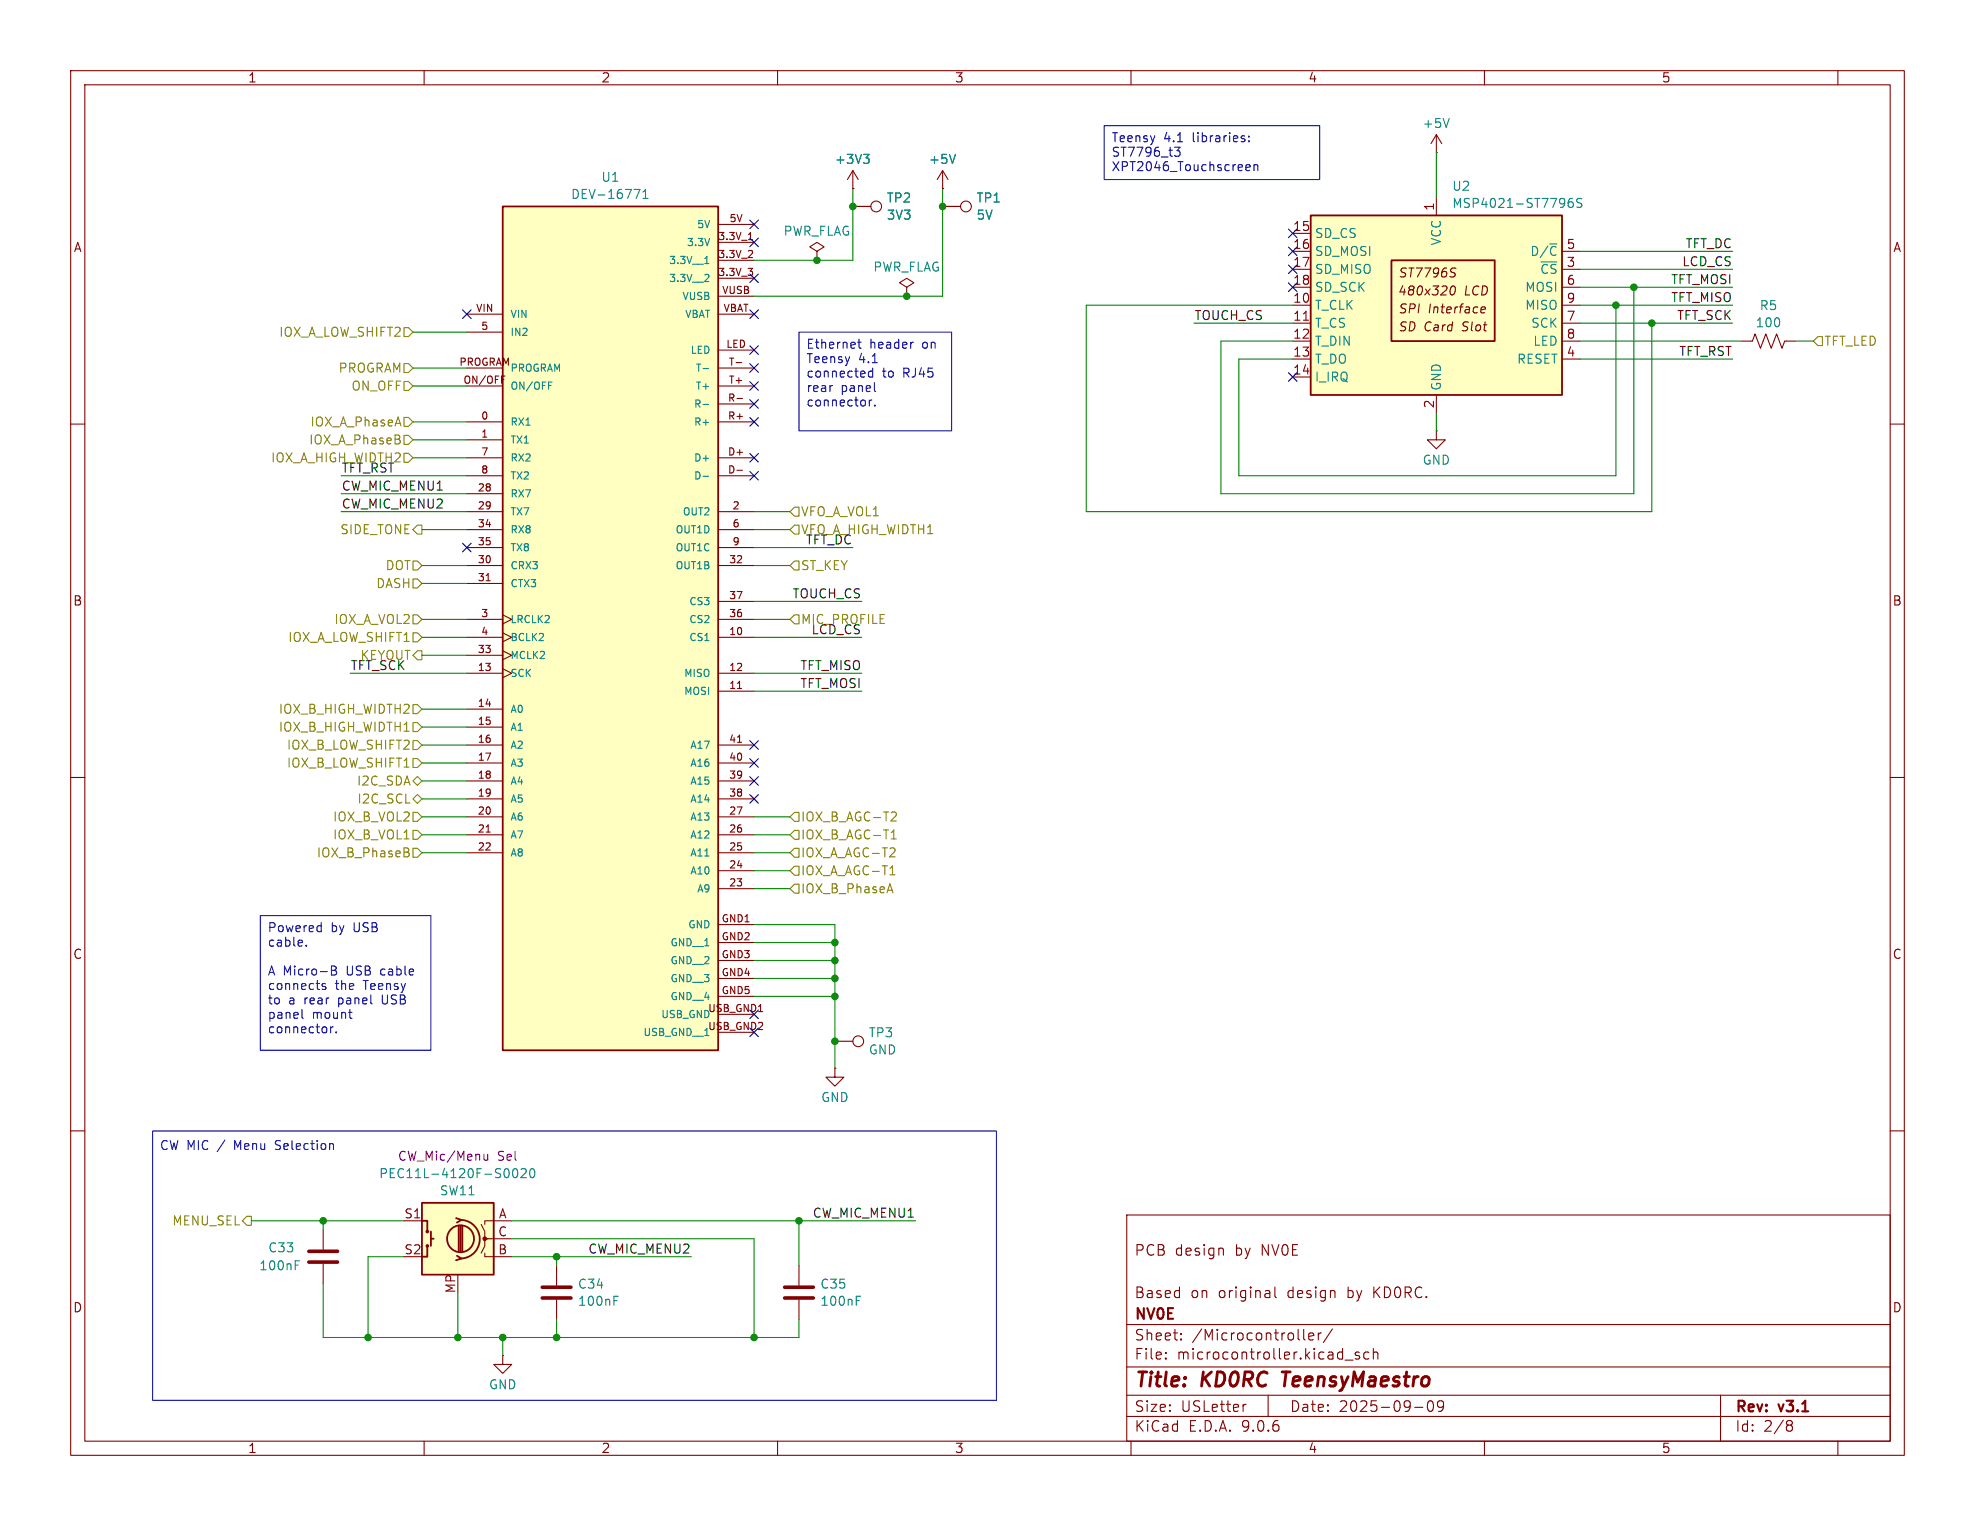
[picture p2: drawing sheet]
<svg xmlns="http://www.w3.org/2000/svg" width="279mm" height="216mm" viewBox="0 0 279 216" stroke-linecap="round" stroke-linejoin="round" font-family="sans-serif">
<g fill="none" stroke="#840000" stroke-width=".15">
<path d="M10 10h259.4v195.9h-259.4zM12 12h255.4v191.9h-255.4zM60 10v2M110 10v2M160 10v2M210 10v2M260 10v2M10 60h2M267.4 60h2M10 110h2M267.4 110h2M10 160h2"/>
<path d="M159.4 171.9h108v32h-108zM172.9 176.6l.2 .2v.8M267.4 160h2M71.1 191.8v1.2h1.3l-1.3 1.3-1.3-1.3h1.3M71.1 191.8h.1M159.4 197.4h108M159.4 193.4h108M159.4 187.4h108M164.9 192.1l.1 .1-.1 .1M164.9 192.1v.1v.1M164.9 191.4v.1M164.9 192.1v.2"/>
<path d="M164.9 191.4h.1l-.1 .1M167.1 189.4v.1v.1M167.1 189.4l-.1 .1 .1 .1M167.1 188.7v.1M167.1 189.4v.2M167.1 188.7h-.1l.1 .1M176.3 198.7l-.3 .1M179.4 197.4v3M180.4 182.1v1.3l.2 .2M184.4 188.1v1.3l.2 .2M185.1 189.1l.8-.2-.1-.2-.4-.1-.3 .2 .1 .7 .2 .1 .4-.1M186.5 188.6v1"/>
<path d="M186.9 188.6l-.3 .1-.1 .2M188.5 188l-1.3 1.9M190.3 192.4h1.1M192.3 191.4l-.4-.1-.2 .2 .1 .2 .5 .2 .1 .1-.1 .2-.2 .1-.4-.1M193.6 191.4l-.4-.1-.3 .3v.4l.2 .2 .1 .1 .4-.1M194.3 191.4a.37 .37 0 0 1 .6 .1v.8M194.3 190.8v1.5M200.1 199.1h1.2M202.1 198.3a1.02 1.02 0 0 0 .2 1.4h.1a.91 .91 0 0 0 .2-1.4M203.4 198.3v.5l.1 .2 .4 .1 .3-.3M203.5 198.3l.4-.1 .2 .1a.99 .99 0 0 1-.3 1.4h-.3M243.4 197.4v6.5"/>
<path d="M60 203.9v2M110 203.9v2M159.4 200.4h108M160 203.9v2M210 203.9v2M253 201l.4 .1a.31 .31 0 0 1 .2 .3 .31 .31 0 0 1-.3 .2M253 201.6h.3M253.3 201.6l.2 .2 .1 .4-.2 .2-.4 .1M260 203.9v2"/>
</g>
<path d="M181.4 194.1h1.1M181.9 194.1l-.2 2" fill="none" stroke="#840000" stroke-width=".4"/>
<path d="M71.1 29.2h30.5v119.4h-30.5z" fill="#ffffc2"/>
<path d="M71.1 29.2h30.5v119.4h-30.5z" fill="none" stroke="#840000" stroke-width=".25"/>
<g fill="none" stroke="#840000" stroke-width=".15">
<path d="M203.2 19.1l-.8 1.2M203.2 19.1l.8 1.2M203.2 19.1v2.5M101.6 31.8h5.1M101.6 34.3h5.1M101.6 36.8h5.1M101.6 39.4h5.1M105.8 38h.7l-.4 .4M105.9 33.9h.6M106.4 35.5l.1 .1-.1 .3-.6 .5h.7M106.4 38.5v.4M115.6 35.6l1-.7-1-.6-1 .6 1 .7v1.2"/>
<path d="M115.6 36.8h.1M120.6 26.7h.1M120.6 24.1l-.7 1.3M120.6 24.1l.8 1.3M120.6 24.1v2.6M133.3 26.7h.1M133.3 24.1l-.7 1.3M133.3 24.1l.8 1.3M133.3 24.1v2.6M203.2 21.6h.1M66 44.5h5.1M66 47h5.1"/>
<path d="M66 52.1h5.1M66 54.6h5.1M66 59.7h5.1M71 53.7h.3M71 53.2h.4M101.6 44.5h5.1M101.6 52.1h5.1M101.6 54.6h5.1M101.6 59.7h5.1M101.6 41.9h5.1M101.6 49.5h5.1M101.6 57.2h5.1"/>
<path d="M104.1 51.3h.8M104.3 56.4h.7M128.3 40.6l1-.6-1-.6-1 .6 1 .6v1.3M128.3 41.9h.1M66 62.2h5.1M66 64.8h5.1M66 67.3h5.1M66 69.9h5.1M66 72.4h5.1M66 74.9h5.1M66 77.5h5.1M101.6 64.8h5.1"/>
<path d="M101.6 67.3h5.1M101.6 72.4h5.1M101.6 74.9h5.1M101.6 77.5h5.1M104.3 66.5h.7M203.2 61v1.2h1.3l-1.3 1.3-1.3-1.3h1.3M203.2 61h.1M66 80h5.1M66 82.6h5.1M66 87.6h5.1M66 90.2h5.1M66 92.7h5.1"/>
<path d="M66 95.3h5.1M68.8 82.2h.6M71.1 87l1.3 .6-1.3 .7M71.1 89.5l1.3 .7-1.3 .6M71.1 92.1l1.3 .6-1.3 .6M71.1 94.6l1.3 .7-1.3 .6M101.6 80h5.1M101.6 87.6h5.1M101.6 90.2h5.1M101.6 95.3h5.1M101.6 85.1h5.1M101.6 97.8h5.1"/>
<path d="M104.3 97.4h.6M66 100.3h5.1M66 102.9h5.1M66 105.4h5.1M66 108h5.1M66 110.5h5.1M66 113h5.1M66 115.6h5.1M66 118.1h5.1M68.8 117.7h.6M101.6 105.4h5.1M101.6 108h5.1"/>
<path d="M101.6 110.5h5.1M101.6 113h5.1M101.6 115.6h5.1M101.6 118.1h5.1M104.3 105h.6M66 120.7h5.1M101.6 120.7h5.1M101.6 123.2h5.1M101.6 125.7h5.1M101.6 130.8h5.1M101.6 133.4h5.1M101.6 135.9h5.1"/>
<path d="M101.6 138.4h5.1M101.6 141h5.1M101.6 143.5h5.1M101.6 146.1h5.1M118.1 147.3h2.5"/>
<circle cx="121.4" cy="147.3" r=".76"/>
</g>
<g fill="none" stroke="#008484" stroke-width=".15">
<path d="M205 16.8l-.4 1.2M89.7 26.8h.8l-.5 1.3M91 28.1h.7M91 27.2l.3-.4v1.3M99.7 37.3h.6M100.2 38.9l.1 .1-.1 .3-.5 .5h.6M122.2 21.8h.7l-.4 .5M122.7 22.3l.2 .3v.3l-.2 .2M135.2 21.8l-.5 1.3M77.6 54.5h.3M77.6 54.1h.5M99.5 52.1h.7"/>
<path d="M99.5 57.2h.7M99.5 67.4h.7M99.7 121.1h.6"/>
</g>
<path d="M59.7 170.2h10.1v10.1h-10.1z" fill="#ffffc2"/>
<g fill="none" stroke="#840000" stroke-width=".25">
<path d="M59.7 170.2h10.1v10.1h-10.1zM59.7 172.7h.8v1.5M60.5 176.3v1.5h-.8M61 174.2v2.1M61 175.3h.3M64.5 172.3l.8 .3-.7 .4M64.6 177.7l.7 .4-.8 .2M64.9 173.5v3.5M65.2 172.6a2.73 2.73 0 0 1 2.7 2.7 2.73 2.73 0 0 1-2.7 2.8M65.2 173.5v3.5M65.4 173.5v3.5"/>
<circle cx="60.5" cy="176.3" r=".13"/>
<circle cx="60.5" cy="174.2" r=".13"/>
<circle cx="65.2" cy="175.3" r="1.9"/>
</g>
<g fill="none" stroke="#840000" stroke-width=".15">
<path d="M120.6 29.2h2.6M133.3 29.2h2.6M118.1 151.1v1.3h1.3l-1.3 1.3-1.3-1.3h1.3M118.1 151.1h.1M45.7 174v2.8M45.7 178.8v2.8M57.1 172.7h2.6M68.1 173.2l.5 1v1.1h.5M68.6 177.3v.5h3.8M72.4 172.7h-3.8v.5M72.4 175.3h-3.8v1l-.5 1M78.7 179.1v2.8"/>
<path d="M113 179.1v2.8M78.7 183.9v2.8M113 183.9v2.8"/>
<circle cx="124" cy="29.2" r=".76"/>
<circle cx="136.7" cy="29.2" r=".76"/>
</g>
<circle cx="68.6" cy="175.3" r=".25" fill="#840000" stroke="#840000" stroke-width=".15"/>
<path d="M41.8 179h.4M41.8 178.4h.6M72 165.6v.8M72.7 165.4l.1-.1a.69 .69 0 0 1 .3 1.2l-.2 .1a.69 .69 0 0 1-.3-1.1zM73.7 165.5l.2-.2h.3l.2 .2v.2v.2l-.7 .7h.7M75.1 165.5l.1-.2a.69 .69 0 0 1 .3 1.2l-.1 .1a.69 .69 0 0 1-.3-1.1zM86.9 184h.4M86.9 183.4h.6M121.1 184h.5M121.1 183.4h.6" fill="none" stroke="#008484" stroke-width=".15"/>
<path d="M68.5 163.3v.8l.3 .1 .2-.2M69 163.3v.9" fill="none" stroke="#840084" stroke-width=".15"/>
<path d="M43.7 177h4.1M43.7 178.6h4.1M76.7 182.1h4.1M76.7 183.6h4.1M111 182.1h4.1M111 183.6h4.1" fill="none" stroke="#840000" stroke-width=".51"/>
<path d="M185.4 30.5h35.6v25.4h-35.6z" fill="#ffffc2"/>
<path d="M185.4 30.5h35.6v25.4h-35.6zM196.8 36.8h14.7v11.5h-14.7z" fill="none" stroke="#840000" stroke-width=".25"/>
<g fill="none" stroke="#840000" stroke-width=".15">
<path d="M120.6 26.7h.1M120.6 29.2h2.6M133.3 26.7h.1M133.3 29.2h2.6M182.9 33h2.5M182.9 35.6h2.5M182.9 38.1h2.5M203.2 27.9v2.6M205.8 38.6l.1 .2-.1 .3M205.8 37.9l.2 .1M221 35.6h2.5M221 38.1h2.5"/>
<path d="M182.9 45.7h2.5M182.9 48.3h2.5M182.9 50.8h2.5M182.9 53.3h2.5M182.9 40.6h2.5M182.9 43.2h2.5M184.4 45.3h.7M203.2 55.9v2.5M205.3 40.6l.4-.1a.75 .75 0 0 1-.3 1.2l-.2-.1-.1-.4zM209.5 44.2h.5M209.5 43.6l.2-.2h.3l.1 .2v.1l-.6 .1M221 45.7h2.5"/>
<path d="M221 48.3h2.5M221 50.8h2.5M221 40.6h2.5M221 43.2h2.5M246.4 48.3h1.5l.4-1.1 .7 2.1 .8-2.1 .8 2.1 .7-2.1 .8 2.1 .4-1h1.5"/>
</g>
<path d="M122.2 21.8h.7l-.4 .5M122.7 22.3l.2 .3v.3l-.2 .2M135.2 21.8l-.5 1.3M222.4 28.1a.5 .5 0 0 0-.6 .5v.5l.2 .2h.3l.2-.1 .1-.4-.2-.2h-.3l-.3 .2M223.8 28.1h-.5l-.2 .1v.4l.6 .2 .1 .3-.3 .2h-.4" fill="none" stroke="#008484" stroke-width=".15"/>
<g fill="none" stroke="#848400" stroke-width=".15">
<path d="M57.1 51.4h.7l.6 .7-.6 .6h-.7zM57.1 54h.7l.6 .6-.6 .6h-.7zM57.1 46.4h.7l.6 .6-.6 .6h-.7zM57.1 59.1h.7l.6 .6-.6 .6h-.7zM257.2 47.6h.6v1.3h-.6l-.7-.6zM56.6 62.3v.4M57.1 61.6h.7l.6 .6-.6 .7h-.7zM57.1 64.1h.7l.6 .7-.6 .6h-.7zM58.4 79.4h.7l.6 .6-.6 .6h-.7zM59.1 74.3h.6v1.3h-.6l-.7-.7zM111.8 72.4l.6-.6h.6v1.2h-.6zM112.4 74.3h.6v1.3h-.6l-.6-.7z"/>
<path d="M112.4 79.4h.6v1.2h-.6l-.6-.6zM58.4 99.7h.7l.6 .6-.6 .7h-.7zM58.4 81.9h.7l.6 .7-.6 .6h-.7zM58.4 87h.7l.6 .6-.6 .7h-.7zM58.4 89.5h.7l.6 .7-.6 .6h-.7zM59.1 92.1h.6v1.2h-.6l-.7-.6zM111.8 87.6l.6-.6h.6v1.3h-.6zM57.6 120l.2 .2v.2l-.2 .2a.34 .34 0 0 1 .3 .3 .34 .34 0 0 1-.3 .3M58.4 117.5h.7l.6 .6-.6 .6h-.7zM58.4 107.3h.7l.6 .7-.6 .6h-.7zM58.4 104.8h.7l.6 .6-.6 .6h-.7zM58.4 110.5l.7-.6 .6 .6-.6 .6z"/>
<path d="M58.4 102.2h.7l.6 .7-.6 .6h-.7zM58.4 114.9h.7l.6 .7-.6 .6h-.7zM58.4 113l.7-.6 .6 .6-.6 .7zM112.4 114.9h.6v1.3h-.6l-.6-.6zM112.4 117.5h.6v1.2h-.6l-.6-.6zM126.1 118.7h.7M126.1 117.8l.3-.4v1.3M126.3 114.9h.4l.1 .3-.1 .2-.7 .7h.8M126.4 120l.2 .2v.3l-.8 .7h.8M58.4 120h.7l.6 .7-.6 .6h-.7zM111.8 123.2l.6-.6h.6v1.2h-.6zM112.4 120h.6v1.3h-.6l-.6-.6z"/>
<path d="M112.4 125.1h.6v1.3h-.6l-.6-.7zM125.9 125l.4 1.3M125.9 123.8h.7M126.1 122.7l.2-.2v1.3M34.9 172.1h.7v1.3h-.7l-.6-.7z"/>
</g>
<g fill="none" stroke="#008400" stroke-width=".15">
<path d="M120.6 26.7v10.1h-13.9M133.3 26.7v15.2h-26.6M203.2 21.6v6.3M223.5 38.1h21.6M223.5 35.6h21.6M58.4 52.1h7.6M58.4 54.6h7.6M58.4 47h7.6M58.4 59.7h7.6M168.9 45.7h14M182.9 43.2h-29.2v29.2h80v-26.7M203.2 58.4v2.6"/>
<path d="M223.5 48.3h22.9M223.5 43.2h21.6M223.5 45.7h21.6M223.5 50.8h21.6M223.5 40.6h21.6M228.6 43.2v24.1h-53.3v-16.5h7.6M231.1 40.6v29.3h-58.4v-21.6h10.2M254 48.3h2.5M48.3 72.4h17.7M48.3 69.9h17.7M48.3 67.3h17.7M58.4 64.8h7.6"/>
<path d="M58.4 62.2h7.6M59.7 74.9h6.3M106.7 72.4h5.1M106.7 77.5h13.9M106.7 74.9h5.1M49.5 95.3h16.5M59.7 80h6.3M59.7 90.2h6.3M59.7 87.6h6.3M59.7 92.7h6.3M59.7 82.6h6.3M106.7 97.8h15.2"/>
<path d="M106.7 80h5.1M106.7 85.1h15.2M106.7 90.2h15.2M106.7 87.6h5.1M106.7 95.3h15.2M59.7 118.1h6.3M59.7 105.4h6.3M59.7 100.3h6.3M59.7 102.9h6.3M59.7 108h6.3M59.7 110.5h6.3M59.7 115.6h6.3"/>
<path d="M59.7 113h6.3M106.7 118.1h5.1M106.7 115.6h5.1M59.7 120.7h6.3M106.7 120.7h5.1M106.7 123.2h5.1M106.7 130.8h11.4v20.3M106.7 138.4h11.4M106.7 125.7h5.1M106.7 135.9h11.4M106.7 133.4h11.4M106.7 141h11.4"/>
<path d="M35.6 172.7h21.5M45.7 172.7v1.3M57.1 177.8h-5v11.4M72.4 172.7h57.1M72.4 175.3h34.3v13.9M72.4 177.8h25.4M78.7 177.8v1.3M113 172.7v6.4M45.7 181.6v7.6h67.3v-2.5M64.8 182.9v6.3M71.1 189.2v2.6M78.7 186.7v2.5"/>
</g>
<g fill="none" stroke="#000084" stroke-width=".15">
<path d="M106.1 31.1l1.2 1.3M106.1 33.7l1.2 1.2M106.1 38.8l1.2 1.2M107.3 31.1l-1.2 1.3M107.3 33.7l-1.2 1.2M107.3 38.8l-1.2 1.2M182.3 35l1.2 1.2M182.3 37.5l1.2 1.2M182.3 32.4l1.2 1.2M183.5 35l-1.2 1.2M183.5 37.5l-1.2 1.2M183.5 32.4l-1.2 1.2"/>
<path d="M65.4 43.8l1.2 1.3M66.6 43.8l-1.2 1.3M106.1 56.5l1.2 1.3M106.1 59.1l1.2 1.2M106.1 48.9l1.2 1.2M106.1 54l1.2 1.2M106.1 43.8l1.2 1.3M106.1 51.5l1.2 1.2M107.3 56.5l-1.2 1.3M107.3 59.1l-1.2 1.2M107.3 48.9l-1.2 1.2M107.3 54l-1.2 1.2"/>
<path d="M107.3 43.8l-1.2 1.3M107.3 51.5l-1.2 1.2M182.3 40l1.2 1.2M182.3 52.7l1.2 1.2M183.5 40l-1.2 1.2M183.5 52.7l-1.2 1.2M65.4 76.9l1.2 1.2M66.6 76.9l-1.2 1.2M106.1 66.7l1.2 1.2M106.1 64.2l1.2 1.2M107.3 66.7l-1.2 1.2M107.3 64.2l-1.2 1.2"/>
<path d="M106.1 109.9l1.2 1.2M106.1 104.8l1.2 1.2M106.1 112.4l1.2 1.2M106.1 107.3l1.2 1.3M107.3 109.9l-1.2 1.2M107.3 104.8l-1.2 1.2M107.3 112.4l-1.2 1.2M107.3 107.3l-1.2 1.3M106.1 145.4l1.2 1.3M106.1 142.9l1.2 1.2M107.3 145.4l-1.2 1.3M107.3 142.9l-1.2 1.2"/>
</g>
<g fill="none" stroke="#0000c2" stroke-width=".15">
<path d="M156.2 17.8h30.5v7.6h-30.5zM175.9 19.6l.2 .2-.2 .3M175.9 19.2l.2 .1M176.7 19.9v.2M176.7 19.3v.1M166.9 20.8l-.4 .5 .4 .1v.5l-.2 .2h-.4M176.3 23.7l.6-.1-.1-.2-.4-.1-.1 .2v.6h.5M177.4 23.4l.2-.1 .3 .1v.7M177.4 23.3v.8M113 47h21.6v14h-21.6zM117.7 54.6h.1M121.3 48.4h.5"/>
<path d="M121.5 48v1.1l.1 .1 .2 .1M123 56.6v.8M123 56.7v.1M123.5 52.1v1.3M123.5 52.6l-.4-.1-.2 .2v.4l.1 .2h.5M123.8 55.3l.1 .1M123.8 57.3v.1M129.1 48.4h.1M36.8 129.5h24.2v19.1h-24.2zM43.3 133.7v.2M45.1 131h.3M45.4 130.5v1.3"/>
<path d="M45.4 131.8h-.3M46 139.2l-.3-.1-.1 .2v.2l.4 .1v.3h-.4M46.9 136.7h.4l.2 .1 .1 .2-.3 .3a.34 .34 0 0 1 .3 .3 .34 .34 0 0 1-.2 .3h-.5zM46.9 137.3h.4M42.7 142.8v1.1l.2 .2M46.8 145.3v.8M47.1 145.3h-.2l-.1 .2M47.6 146v.1M49.6 144l.2 .1M21.6 160h119.4v38.1h-119.4z"/>
</g>
<g fill="#008400" stroke="#008400" stroke-width=".15">
<circle cx="64.8" cy="189.2" r=".46"/>
<circle cx="52.1" cy="189.2" r=".46"/>
<circle cx="106.7" cy="189.2" r=".46"/>
<circle cx="113" cy="172.7" r=".46"/>
<circle cx="78.7" cy="189.2" r=".46"/>
<circle cx="78.7" cy="177.8" r=".46"/>
<circle cx="71.1" cy="189.2" r=".46"/>
<circle cx="115.6" cy="36.8" r=".46"/>
<circle cx="128.3" cy="41.9" r=".46"/>
<circle cx="133.3" cy="29.2" r=".46"/>
<circle cx="120.6" cy="29.2" r=".46"/>
<circle cx="45.7" cy="172.7" r=".46"/>
<circle cx="118.1" cy="147.3" r=".46"/>
<circle cx="118.1" cy="141" r=".46"/>
<circle cx="233.7" cy="45.7" r=".46"/>
<circle cx="231.1" cy="40.6" r=".46"/>
<circle cx="228.6" cy="43.2" r=".46"/>
<circle cx="118.1" cy="138.4" r=".46"/>
<circle cx="118.1" cy="135.9" r=".46"/>
<circle cx="118.1" cy="133.4" r=".46"/>
</g>
<g font-size="2.8" fill="#840000">
<text x="160.4" y="196.8">Title:</text>
<text x="170.1" y="196.8">KD0RC</text>
<text x="182.3" y="196.8">TeensyMaestro</text>
</g>
<g font-size="2.1" fill="#840000">
<text x="160.4" y="177.9">PCB</text>
<text x="166.2" y="177.9">design</text>
<text x="174.8" y="177.9">by</text>
<text x="178.6" y="177.9">NV0E</text>
<text x="160.4" y="183.9">Based</text>
<text x="168.4" y="183.9">on</text>
<text x="172.4" y="183.9">original</text>
<text x="182.3" y="183.9">design</text>
<text x="190.9" y="183.9">by</text>
<text x="194.7" y="183.9">KD0RC.</text>
<text x="160.4" y="189.9">Sheet:</text>
<text x="160.4" y="187.1">NV0E</text>
<text x="168.6" y="189.9">/Microcontroller/</text>
<text x="160.4" y="192.6">File:</text>
<text x="166.5" y="192.6">microcontroller.kicad_sch</text>
<text x="160.4" y="202.8">KiCad</text>
<text x="160.4" y="200">Size:</text>
<text x="167.1" y="200">USLetter</text>
<text x="168.1" y="202.8">E.D.A.</text>
<text x="175.7" y="202.8">9.0.6</text>
<text x="182.4" y="200">Date:</text>
<text x="189.4" y="200">2025-09-09</text>
<text x="245.4" y="200.2">Rev:</text>
<text x="245.4" y="202.8">Id:</text>
<text x="249.5" y="202.8">2/8</text>
<text x="251.8" y="200.2">v3.1</text>
</g>
<g font-size="1.8" fill="#840000">
<text x="35" y="11.9">1</text>
<text x="85" y="11.9">2</text>
<text x="135" y="11.9">3</text>
<text x="185" y="11.9">4</text>
<text x="235" y="11.9">5</text>
<text x="202.9" y="29.9" transform="rotate(-90 202.9 29.9)">1</text>
<text x="10.3" y="35.9">A</text>
<text x="182.8" y="32.8">15</text>
<text x="182.8" y="35.3">16</text>
<text x="221.5" y="35.3">5</text>
<text x="267.7" y="35.9">A</text>
<text x="182.8" y="37.8">17</text>
<text x="182.8" y="40.4">18</text>
<text x="197.7" y="39.5">ST7796S</text>
<text x="221.5" y="37.8">3</text>
<text x="221.5" y="40.4">6</text>
<text x="182.8" y="45.5">11</text>
<text x="182.8" y="42.9">10</text>
<text x="197.7" y="42">480x320</text>
<text x="197.7" y="44.6">SPI</text>
<text x="197.7" y="47.1">SD Card</text>
<text x="202" y="44.6">Interface</text>
<text x="206.9" y="47.1">Slot</text>
<text x="207.1" y="42">LCD</text>
<text x="221.5" y="42.9">9</text>
<text x="221.5" y="45.5">7</text>
<text x="182.8" y="48">12</text>
<text x="182.8" y="50.5">13</text>
<text x="182.8" y="53.1">14</text>
<text x="221.5" y="48">8</text>
<text x="221.5" y="50.5">4</text>
<text x="202.9" y="57.9" transform="rotate(-90 202.9 57.9)">2</text>
<text x="10.3" y="85.9">B</text>
<text x="267.7" y="85.9">B</text>
<text x="10.3" y="135.9">C</text>
<text x="267.7" y="135.9">C</text>
<text x="57.1" y="172.5">S1</text>
<text x="70.5" y="172.5">A</text>
<text x="57.1" y="177.5">S2</text>
<text x="70.4" y="175">C</text>
<text x="70.4" y="177.5">B</text>
<text x="10.3" y="185.9">D</text>
<text x="64.5" y="183.1" transform="rotate(-90 64.5 183.1)">MP</text>
<text x="267.7" y="185.9">D</text>
<text x="35" y="205.8">1</text>
<text x="85" y="205.8">2</text>
<text x="135" y="205.8">3</text>
<text x="185" y="205.8">4</text>
<text x="235" y="205.8">5</text>
</g>
<g font-size="1.8" fill="#008484">
<text x="118" y="23.4">+3V3</text>
<text x="131.3" y="23.4">+5V</text>
<text x="201.2" y="18.3">+5V</text>
<text x="80.7" y="28.4">DEV-16771</text>
<text x="85" y="25.9">U1</text>
<text x="125.4" y="28.9">TP2</text>
<text x="138.1" y="28.9">TP1</text>
<text x="205.4" y="29.6">MSP4021-ST7796S</text>
<text x="205.4" y="27.2">U2</text>
<text x="110.8" y="33.6">PWR_FLAG</text>
<text x="125.4" y="31.3">3V3</text>
<text x="138.1" y="31.3">5V</text>
<text x="185.9" y="33.9">SD_CS</text>
<text x="204.1" y="34.8" transform="rotate(-90 204.1 34.8)">VCC</text>
<text x="123.5" y="38.6">PWR_FLAG</text>
<text x="185.9" y="36.4">SD_MOSI</text>
<text x="185.9" y="39">SD_MISO</text>
<text x="185.9" y="41.5">SD_SCK</text>
<text x="215.7" y="41.5">MOSI</text>
<text x="216.4" y="36.4">D/~{C}</text>
<text x="217.8" y="39">~{CS}</text>
<text x="185.9" y="46.6">T_CS</text>
<text x="185.9" y="44">T_CLK</text>
<text x="215.7" y="44">MISO</text>
<text x="216.5" y="46.6">SCK</text>
<text x="248.3" y="46.5">100</text>
<text x="248.8" y="44.1">R5</text>
<text x="185.9" y="49.1">T_DIN</text>
<text x="185.9" y="51.7">T_DO</text>
<text x="214.5" y="51.7">RESET</text>
<text x="216.8" y="49.1">LED</text>
<text x="185.9" y="54.2">I_IRQ</text>
<text x="204.1" y="55.4" transform="rotate(-90 204.1 55.4)">GND</text>
<text x="201.2" y="66">GND</text>
<text x="122.8" y="147">TP3</text>
<text x="122.8" y="149.4">GND</text>
<text x="116.1" y="156.1">GND</text>
<text x="53.5" y="166.9">PEC11L-4120F-S0020</text>
<text x="62.1" y="169.3">SW11</text>
<text x="36.6" y="179.9">100nF</text>
<text x="37.9" y="177.4">C33</text>
<text x="81.7" y="185">100nF</text>
<text x="81.7" y="182.5">C34</text>
<text x="116" y="185">100nF</text>
<text x="116" y="182.5">C35</text>
<text x="69.1" y="196.8">GND</text>
</g>
<g font-size="1.8" fill="#0000c2">
<text x="157.2" y="20.5">Teensy</text>
<text x="157.2" y="22.5">ST7796_t3</text>
<text x="164.6" y="20.5">4.1</text>
<text x="168.8" y="20.5">libraries:</text>
<text x="157.2" y="24.5">XPT2046_Touchscreen</text>
<text x="114" y="49.7">Ethernet</text>
<text x="114" y="51.7">Teensy</text>
<text x="114" y="53.8">connected</text>
<text x="121.4" y="51.7">4.1</text>
<text x="123" y="49.7">header</text>
<text x="124.8" y="53.8">to</text>
<text x="127.9" y="53.8">RJ45</text>
<text x="130.6" y="49.7">on</text>
<text x="114" y="55.8">rear</text>
<text x="114" y="57.8">connector.</text>
<text x="119" y="55.8">panel</text>
<text x="37.8" y="132.2">Powered</text>
<text x="37.8" y="134.3">cable.</text>
<text x="46.8" y="132.2">by</text>
<text x="50.1" y="132.2">USB</text>
<text x="37.8" y="138.4">A Micro-B</text>
<text x="37.8" y="140.4">connects</text>
<text x="37.8" y="142.4">to</text>
<text x="40.8" y="142.4">a</text>
<text x="43.1" y="142.4">rear</text>
<text x="47.4" y="140.4">the</text>
<text x="48.1" y="142.4">panel</text>
<text x="49.1" y="138.4">USB</text>
<text x="51.6" y="140.4">Teensy</text>
<text x="54.1" y="138.4">cable</text>
<text x="54.5" y="142.4">USB</text>
<text x="37.8" y="144.5">panel</text>
<text x="37.8" y="146.5">connector.</text>
<text x="44.2" y="144.5">mount</text>
<text x="22.5" y="162.9">CW MIC</text>
<text x="30.9" y="162.9">/</text>
<text x="33.4" y="162.9">Menu</text>
<text x="39.4" y="162.9">Selection</text>
</g>
<g font-size="1.8">
<text x="238.4" y="35.2">TFT_DC</text>
<text x="236.3" y="40.3">TFT_MOSI</text>
<text x="237.9" y="37.8">LCD_CS</text>
<text x="168.9" y="45.4">TOUCH_CS</text>
<text x="236.3" y="42.8">TFT_MISO</text>
<text x="237.2" y="45.4">TFT_SCK</text>
<text x="237.5" y="50.5">TFT_RST</text>
<text x="48.3" y="67">TFT_RST</text>
<text x="48.3" y="69.5">CW_MIC_MENU1</text>
<text x="48.3" y="72">CW_MIC_MENU2</text>
<text x="113.9" y="77.1">TFT_DC</text>
<text x="112" y="84.7">TOUCH_CS</text>
<text x="114.7" y="89.8">LCD_CS</text>
<text x="49.5" y="94.9">TFT_SCK</text>
<text x="50.9" y="93.6">KEYOUT</text>
<text x="113.1" y="94.9">TFT_MISO</text>
<text x="113.1" y="97.4">TFT_MOSI</text>
<text x="114.9" y="172.4">CW_MIC_MENU1</text>
<text x="83.1" y="177.5">CW_MIC_MENU2</text>
</g>
<g font-size="1.8" fill="#848400">
<text x="39.4" y="47.9">IOX_A_LOW_SHIFT2</text>
<text x="47.8" y="52.9">PROGRAM</text>
<text x="258" y="49.1">TFT_LED</text>
<text x="49.6" y="55.5">ON_OFF</text>
<text x="38.3" y="65.6">IOX_A_HIGH_WIDTH2</text>
<text x="43.6" y="63.1">IOX_A_PhaseB</text>
<text x="43.8" y="60.6">IOX_A_PhaseA</text>
<text x="48" y="75.8">SIDE_TONE</text>
<text x="113.2" y="75.8">VFO_A_HIGH_WIDTH1</text>
<text x="113.2" y="73.3">VFO_A_VOL1</text>
<text x="53.1" y="83.4">DASH</text>
<text x="54.5" y="80.9">DOT</text>
<text x="113.2" y="80.9">ST_KEY</text>
<text x="47.2" y="88.5">IOX_A_VOL2</text>
<text x="113.2" y="88.5">MIC_PROFILE</text>
<text x="40.7" y="91">IOX_A_LOW_SHIFT1</text>
<text x="39.3" y="101.2">IOX_B_HIGH_WIDTH2</text>
<text x="39.3" y="103.7">IOX_B_HIGH_WIDTH1</text>
<text x="40.5" y="106.3">IOX_B_LOW_SHIFT2</text>
<text x="40.5" y="108.8">IOX_B_LOW_SHIFT1</text>
<text x="50.4" y="111.4">I2C_SDA</text>
<text x="50.5" y="113.9">I2C_SCL</text>
<text x="47" y="119">IOX_B_VOL1</text>
<text x="47" y="116.4">IOX_B_VOL2</text>
<text x="113.2" y="116.4">IOX_B_AGC-T2</text>
<text x="113.2" y="119">IOX_B_AGC-T1</text>
<text x="44.7" y="121.5">IOX_B_PhaseB</text>
<text x="113.2" y="121.5">IOX_A_AGC-T2</text>
<text x="113.2" y="124.1">IOX_A_AGC-T1</text>
<text x="113.2" y="126.6">IOX_B_PhaseA</text>
<text x="24.3" y="173.6">MENU_SEL</text>
</g>
<g font-size="1.8" fill="#840084">
<text x="56.2" y="164.4">CW_Mic/Menu</text>
<text x="70.4" y="164.4">Sel</text>
</g>
<g font-size="1.4" fill="#008484">
<text x="97" y="35">3.3V</text>
<text x="98.5" y="32.5">5V</text>
<text x="94.5" y="37.6">3.3V__1</text>
<text x="94.5" y="40.1">3.3V__2</text>
<text x="72.1" y="45.2">VIN</text>
<text x="72.1" y="47.7">IN2</text>
<text x="96.4" y="42.6">VUSB</text>
<text x="96.8" y="45.2">VBAT</text>
<text x="72.1" y="52.8">PROGRAM</text>
<text x="97.6" y="50.3">LED</text>
<text x="98.3" y="52.8">T-</text>
<text x="72.1" y="55.3">ON/OFF</text>
<text x="98.1" y="57.9">R-</text>
<text x="98.3" y="55.3">T+</text>
<text x="72.1" y="60.4">RX1</text>
<text x="72.1" y="63">TX1</text>
<text x="72.1" y="65.5">RX2</text>
<text x="98.1" y="60.4">R+</text>
<text x="98.1" y="65.5">D+</text>
<text x="72.1" y="68">TX2</text>
<text x="72.1" y="70.6">RX7</text>
<text x="98.1" y="68">D-</text>
<text x="72.1" y="73.1">TX7</text>
<text x="72.1" y="75.7">RX8</text>
<text x="95.4" y="75.7">OUT1D</text>
<text x="96.5" y="73.1">OUT2</text>
<text x="72.1" y="78.2">TX8</text>
<text x="72.1" y="80.7">CRX3</text>
<text x="72.1" y="83.3">CTX3</text>
<text x="95.4" y="78.2">OUT1C</text>
<text x="95.4" y="80.7">OUT1B</text>
<text x="72.1" y="88.4">LRCLK2</text>
<text x="97.4" y="85.8">CS3</text>
<text x="97.4" y="88.4">CS2</text>
<text x="72.1" y="90.9">BCLK2</text>
<text x="72.1" y="93.4">MCLK2</text>
<text x="72.1" y="96">SCK</text>
<text x="96.7" y="96">MISO</text>
<text x="97.4" y="90.9">CS1</text>
<text x="72.1" y="101.1">A0</text>
<text x="96.7" y="98.5">MOSI</text>
<text x="72.1" y="103.6">A1</text>
<text x="72.1" y="106.1">A2</text>
<text x="97.5" y="106.1">A17</text>
<text x="72.1" y="108.7">A3</text>
<text x="72.1" y="111.2">A4</text>
<text x="72.1" y="113.8">A5</text>
<text x="97.5" y="108.7">A16</text>
<text x="97.5" y="111.2">A15</text>
<text x="97.5" y="113.8">A14</text>
<text x="72.1" y="116.3">A6</text>
<text x="72.1" y="118.8">A7</text>
<text x="97.5" y="116.3">A13</text>
<text x="97.5" y="118.8">A12</text>
<text x="72.1" y="121.4">A8</text>
<text x="97.5" y="121.4">A11</text>
<text x="97.5" y="123.9">A10</text>
<text x="97.2" y="131.5">GND</text>
<text x="98.5" y="126.5">A9</text>
<text x="94.7" y="134.1">GND__1</text>
<text x="94.7" y="136.6">GND__2</text>
<text x="94.7" y="139.2">GND__3</text>
<text x="94.7" y="141.7">GND__4</text>
<text x="90.9" y="146.8">USB_GND__1</text>
</g>
<g font-size="1.4" fill="#840000">
<text x="101.5" y="34">3.3V_1</text>
<text x="103.1" y="31.5">5V</text>
<text x="101.5" y="36.6">3.3V_2</text>
<text x="101.5" y="39.1">3.3V_3</text>
<text x="102.1" y="41.7">VUSB</text>
<text x="67.2" y="44.2">VIN</text>
<text x="68" y="46.7">5</text>
<text x="102.2" y="44.2">VBAT</text>
<text x="64.9" y="51.8">PROGRAM</text>
<text x="102.6" y="49.3">LED</text>
<text x="103" y="51.8">T-</text>
<text x="65.5" y="54.4">ON/OFF</text>
<text x="68" y="59.4">0</text>
<text x="102.9" y="56.9">R-</text>
<text x="102.9" y="59.4">R+</text>
<text x="103" y="54.4">T+</text>
<text x="68" y="62">1</text>
<text x="68" y="64.5">7</text>
<text x="102.9" y="64.5">D+</text>
<text x="67.5" y="69.6">28</text>
<text x="68" y="67.1">8</text>
<text x="102.9" y="67.1">D-</text>
<text x="67.5" y="72.1">29</text>
<text x="67.5" y="74.7">34</text>
<text x="67.5" y="77.2">35</text>
<text x="103.5" y="72.1">2</text>
<text x="103.5" y="74.7">6</text>
<text x="103.5" y="77.2">9</text>
<text x="67.5" y="79.8">30</text>
<text x="67.5" y="82.3">31</text>
<text x="103" y="79.8">32</text>
<text x="68" y="87.4">3</text>
<text x="68" y="89.9">4</text>
<text x="103" y="84.8">37</text>
<text x="103" y="87.4">36</text>
<text x="103" y="89.9">10</text>
<text x="67.5" y="92.5">33</text>
<text x="67.5" y="95">13</text>
<text x="103" y="95">12</text>
<text x="67.5" y="100.1">14</text>
<text x="103" y="97.5">11</text>
<text x="67.5" y="102.6">15</text>
<text x="67.5" y="105.2">16</text>
<text x="67.5" y="107.7">17</text>
<text x="103" y="105.2">41</text>
<text x="103" y="107.7">40</text>
<text x="67.5" y="110.2">18</text>
<text x="67.5" y="112.8">19</text>
<text x="103" y="110.2">39</text>
<text x="103" y="112.8">38</text>
<text x="67.5" y="115.3">20</text>
<text x="67.5" y="117.9">21</text>
<text x="103" y="115.3">27</text>
<text x="103" y="117.9">26</text>
<text x="67.5" y="120.4">22</text>
<text x="103" y="120.4">25</text>
<text x="103" y="122.9">24</text>
<text x="103" y="125.5">23</text>
<text x="102" y="130.6">GND1</text>
<text x="102" y="133.1">GND2</text>
<text x="102" y="135.6">GND3</text>
<text x="100.1" y="143.3">USB_GND1</text>
<text x="102" y="138.2">GND4</text>
<text x="102" y="140.7">GND5</text>
<text x="93.4" y="144.2">USB_GND</text>
<text x="100.1" y="145.8">USB_GND2</text>
</g>
</svg>
